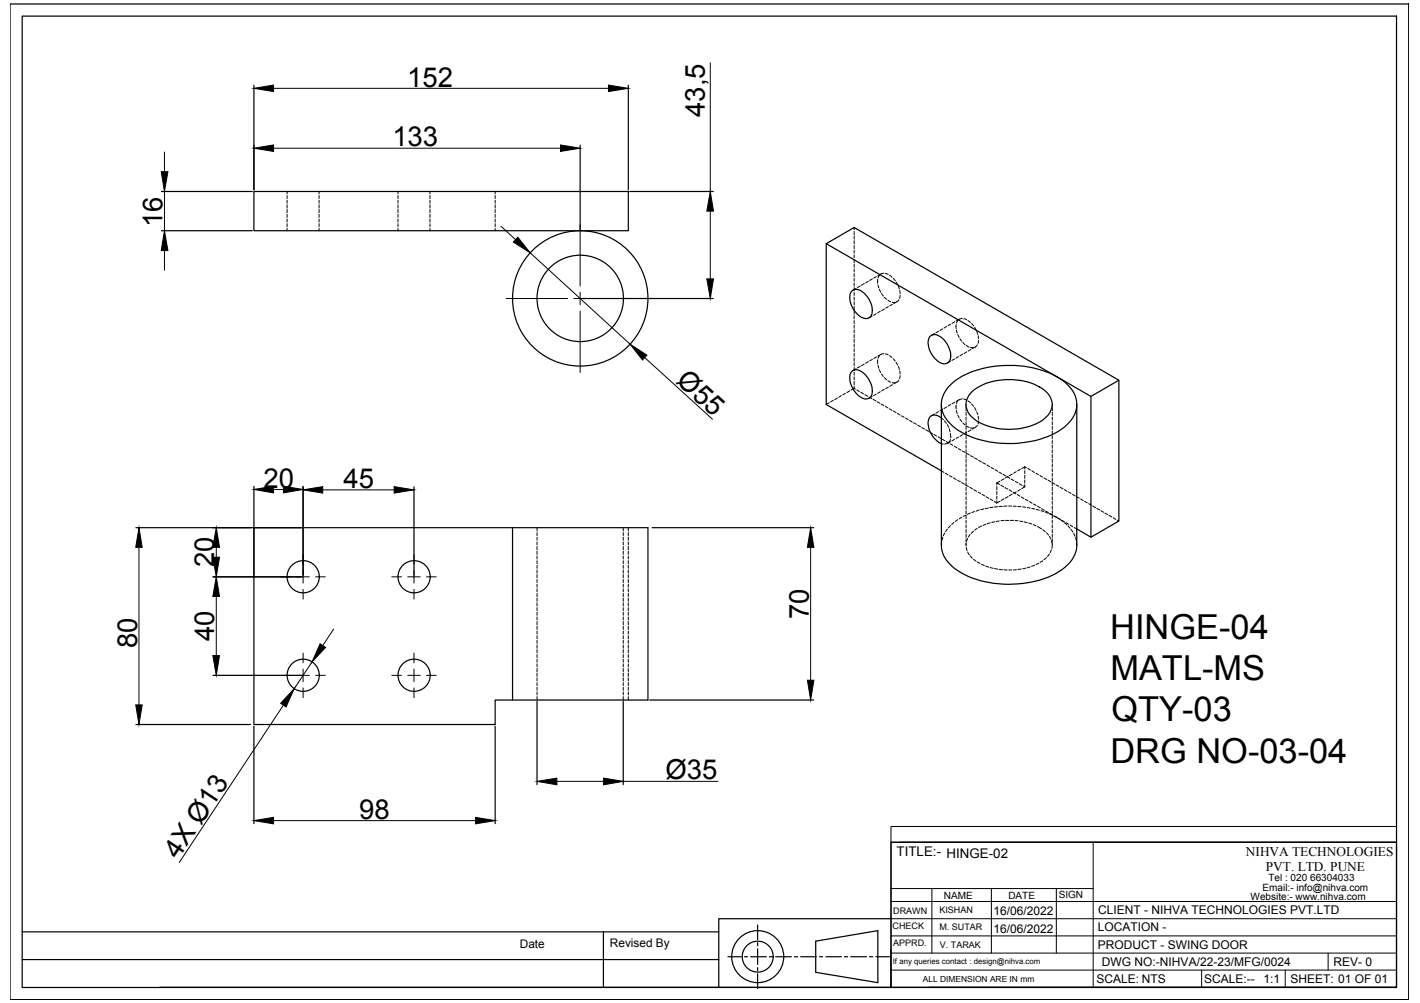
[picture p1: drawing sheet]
<svg xmlns="http://www.w3.org/2000/svg" width="297mm" height="210mm" viewBox="0 0 297 210" stroke-linecap="round" stroke-linejoin="round" font-family="sans-serif">
<!-- layer: 0 -->
<g fill="none" stroke="#000" stroke-width=".25">
<path d="M2.1 .8h292.6v208.4h-292.6zM4.6 3.4h287.5v203.3h-287.5zM53.1 17.9v21.8M131.4 17.9v21.8M121.4 30.4v17.6M33.8 48.3h19M33.8 40.1h19M53.1 40.1h78.3v8.2h-78.3zM131.7 40.1h17.5M172.8 51l5.9-3.4 55.3 32-5.8 3.4zM172.8 51v33.7l24.1 13.8M121.7 62.5h27.5"/>
<path d="M178.1 77.8a1.64 1.64 0 0 1 2.4 .1 4.8 4.8 0 0 1 1.8 4.9 1.56 1.56 0 0 1-2.5 .2 4.8 4.8 0 0 1-1.8-5zM178.1 61a1.8 1.8 0 0 1 2.7 .4 4.5 4.5 0 0 1 1.5 4.6 1.42 1.42 0 0 1-2.2 .4 4.7 4.7 0 0 1-2.1-5.2zM194.5 70.4a1.64 1.64 0 0 1 2.3 .2 5 5 0 0 1 2 4.6 1.52 1.52 0 0 1-2.6 .4 4.8 4.8 0 0 1-1.9-4.9zM234 79.6v29.4l-5.8 3.4v-29.4M196.9 87.4a1.55 1.55 0 0 0-2.6 .4 4.8 4.8 0 0 0 2.6 5M196.9 84.7v29.4a6.9 6.9 0 0 0 4.2 5.8 21.8 21.8 0 0 0 20.3-.2 6.8 6.8 0 0 0 3.8-5.6v-29.4M198.4 80.9a16.3 16.3 0 0 1 11-4.4 19.6 19.6 0 0 1 13.6 3.7 5.4 5.4 0 0 1 .2 8.6 16.7 16.7 0 0 1-10.4 4 20.5 20.5 0 0 1-13-3.2 6 6 0 0 1-2.8-6l.4-1.1zM203.3 82a13 13 0 0 1 11.6-2.1 7 7 0 0 1 5 3.8 3.9 3.9 0 0 1-1.9 4.3 13.5 13.5 0 0 1-14.3-.4 3.5 3.5 0 0 1-.4-5.6zM28.4 110.4h34.7M53.1 110.4h54.1v36.1h-3.6v5.1h-50.5zM53.1 101.8v18.6M63.4 101.8v18.6"/>
<path d="M86.6 101.9v18.5M107.2 110.4h28.3v36.1h-28.3M136.4 110.4h33.8M225.2 110.7l3 1.7M44.6 120.7h18.5M28.4 151.6h24M44.6 141.3h18.5M53.1 152v20.4M103.6 152v20.4M112.3 146.8v17.4M130.4 146.8v17.4M135.9 146.5h34.3"/>
<path d="M186.4 176.3h105.7v30.3h-105.7zM4.6 195h145.8M126.2 195v11.7M158.5 193.6v3M158.5 197.3v.6M158.5 198.6v3.2M170.6 197l13-2.2v10.8l-13-2.1zM186.4 192.3h-36v14.3h-117M4.6 200.8h145.8M150.4 206.6h36M152.3 200.2h2.8M155.7 200.2h.7"/>
<path d="M157 200.2h3.3M158.5 202.5v.6M158.5 203.8v3.1M160.9 200.2h.7M162.2 200.2h3.4M166.2 200.2h.7M167.5 200.2h3.3M171.4 200.2h.7M172.7 200.2h3.3M176.6 200.2h.7M178 200.2h3.3M181.9 200.2h.7"/>
<path d="M183.2 200.2h2.8M194.3 206.6h97.8"/>
<circle cx="121.4" cy="62.4" r="14.2"/>
<circle cx="121.4" cy="62.4" r="9"/>
<circle cx="63.4" cy="120.7" r="3.4"/>
<circle cx="86.6" cy="120.7" r="3.4"/>
<circle cx="63.4" cy="141.3" r="3.4"/>
<circle cx="86.6" cy="141.3" r="3.4"/>
<circle cx="158.5" cy="200.2" r="5.4"/>
<circle cx="158.5" cy="200.2" r="3.2"/>
</g>
<g fill="none" stroke="#000" stroke-width=".21">
<path d="M57.2 18.5h70.1M148.6 13.2v26.9M34.4 31.8v4.1M57.2 31h60M34.4 40.1v8.2M34.4 52.4v4.1M60.1 40.1v.5M60.1 40.9v.7M60.1 41.9v.6M60.1 42.9v.6M60.1 43.8v.7M60.1 44.9v.6"/>
<path d="M60.1 45.8v.7M60.1 46.8v.6M60.1 47.8v.5M66.7 40.1v.5M66.7 40.9v.7M66.7 41.9v.6M66.7 42.9v.6M66.7 43.8v.7M66.7 44.9v.6M66.7 45.8v.7M66.7 46.8v.6M66.7 47.8v.5"/>
<path d="M83.3 40.1v.5M83.3 40.9v.7M83.3 41.9v.6M83.3 42.9v.6M83.3 43.8v.7M83.3 44.9v.6M83.3 45.8v.7M83.3 46.8v.6M83.3 47.8v.5M89.9 40.1v.5M89.9 40.9v.7M89.9 41.9v.6"/>
<path d="M89.9 42.9v.6M89.9 43.8v.7M89.9 44.9v.6M89.9 45.8v.7M89.9 46.8v.6M89.9 47.8v.5M103.6 40.1v.5M103.6 40.9v.7M103.6 41.9v.6M103.6 42.9v.6M103.6 43.8v.7M103.6 44.9v.6"/>
<path d="M103.6 45.8v.7M103.6 46.8v.6M103.6 47.8v.5M104.8 47.4l3.1 2.8M110.9 52.9l20.9 19.1M121.4 47v12.8M148.6 44.2v14.2M178.7 47.6v.5M178.7 48.4v.7M178.7 49.4v.7M178.7 50.4v.6M178.7 51.4v.6"/>
<path d="M178.7 52.4v.6M178.7 53.3v.7M178.7 54.3v.7M178.7 55.3v.7M178.7 56.3v.6M178.7 57.3v.6M178.7 58.2v.7M178.7 59.2v.7M179.9 59.8l-.5 .4M180.8 59.3l-.6 .4M181.6 58.9l-.5 .3M182.5 58.4l-.6 .3"/>
<path d="M183.3 57.9l-.5 .3M183.6 58.4v.9M183.7 59.6l.1 .7M184 57.6l-.3 .6M184.9 57.2l-.5 .1-.8 .4M185.2 57.2l.6 .2M186.1 57.6l.5 .4M186.8 58.2l.5 .5M187.4 59l.4 .6M187.9 59.9l.2 .6M105.9 62.5h12.8M121.4 61.2v1.3h-1.4"/>
<path d="M121.4 65.1v12.9M122.7 62.5h-1.3v1.3M124 62.5h12.8M134.9 74.8l14.1 12.9M178.7 60.2v.7M178.7 61.2v.6M178.7 62.2v.6M178.7 63.1v.7M178.7 64.1v.7M178.7 65.1v.7M178.7 66.1v.6M178.7 67.1v.6"/>
<path d="M178.7 68.1v.6M178.7 69v.7M178.7 70v.7M178.7 71v.7M178.7 72v.6M178.7 73v.6M178.7 73.9v.7M178.7 74.9v.7M178.7 75.9v.7M178.7 76.9v.6M178.7 77.9v.6M178.7 78.9v.6"/>
<path d="M178.7 79.8v.7M179.1 60.4l-.7 .3M179.1 77.2l-.7 .3M179.9 76.7l-.5 .3M180.8 76.2l-.6 .3M181.6 75.7l-.5 .3M182.4 66.2l-.6 .3M182.5 75.2l-.6 .3M183.3 65.6l-.6 .4M183.3 74.7l-.5 .3M183.6 75.3v.8M183.7 76.4l.1 .7"/>
<path d="M183.9 60.6l.3 .6M183.9 77.4l.3 .6M184 74.4l-.3 .6M184.1 65.1l-.5 .4M184.3 74.2l-.7 .3M184.4 61.4l.4 .6M184.4 78.3l.4 .5M184.9 74l-.6 .2M185 62.2l.5 .4M185 79l.5 .5M185 64.7l-.6 .3M185.2 74.1l.6 .2"/>
<path d="M185.7 62.9l.6 .2M185.7 79.7l.6 .3M185.8 64.2l-.5 .3M186.1 74.5l.5 .3M186.6 63.3h.7M186.7 63.7l-.6 .3M186.8 75.1l.5 .5M187.4 75.8l.4 .6M187.6 80l-.6 .3M187.9 76.7l.2 .6M188 62.7l-1 .8M188 79.5l-.4 .5"/>
<path d="M188.2 60.8l.1 .7M188.2 77.6l.1 .7M188.3 61.8l-.1 .6M188.3 78.6l-.1 .6M195.5 69.8l-.7 .4M196.3 69.3l-.5 .3M197.2 68.8l-.6 .4M198 68.3l-.5 .4M198.8 75.6l-.6 .4M198.9 67.8l-.6 .3M199.7 75.1l-.6 .3M199.7 67.3l-.5 .4"/>
<path d="M200 67.9v.9M200.1 69.1l.1 .6M200.3 70l.3 .6M200.4 67l-.3 .6M200.5 74.6l-.5 .4M200.6 66.8l-.6 .4M200.8 70.9l.4 .5M201.3 66.7l-.7 .1M201.4 74.1l-.6 .4M201.4 71.7l.5 .4M201.6 66.7l.6 .2M202.1 72.3l.6 .3"/>
<path d="M202.2 73.6l-.5 .4M202.5 67.1l.5 .4M203 72.7h.7M203.1 73.1l-.6 .4M203.2 67.7l.5 .5M203.9 68.5l.3 .5M204 72.6l-.6 .4M204.3 69.3l.2 .7M204.5 72.2l-.5 .4M204.6 70.3l.1 .6M204.7 71.2l-.1 .7M173.5 84.3l-.7 .4"/>
<path d="M174.3 83.8l-.5 .3M175.2 83.3l-.6 .3M176 82.8l-.5 .3M176.9 82.3l-.6 .3M177.7 81.8l-.5 .4M178.7 81.3l.2 .1M178.7 81.3l-.7 .3M178.7 80.8v.5M179.2 81.6l.6 .3M180.1 82.1l.5 .3M180.9 82.6l.6 .3M181.8 83.1l.6 .3"/>
<path d="M182.4 83l-.6 .3M182.6 83.6l.6 .3M183.3 82.5l-.6 .3M183.5 84.1l.6 .3M184.1 82l-.5 .3M184.3 84.6l.6 .3M185 81.5l-.6 .3M185.2 85l.5 .4M185.8 81l-.5 .4M186 85.5l.6 .4M186.6 80.1h.7M186.7 80.5l-.6 .3"/>
<path d="M186.9 86l.5 .3M187.7 86.5l.6 .4M188.6 87l.5 .3M189.4 87.5l.6 .3M190.3 88l.5 .3M191.1 88.5l.6 .3M192 89l.6 .3M192.8 89.5l.6 .3M193.7 89.9l.6 .4M194.5 90.5l.6 .3M195.4 90.9l.5 .4M195.5 86.6l-.7 .4"/>
<path d="M196.2 91.4l.6 .4M196.3 86.1l-.5 .4M196.9 92.8l.4 .1M196.9 98.5l.6 .4M196.9 87.4l.4 .4M197.1 91.9l.5 .3M197.2 85.7l-.6 .3M197.6 88.1l.4 .5M197.8 99l.5 .4M197.9 92.4l.6 .3M198 85.2l-.5 .3M198.1 88.8l.3 .6"/>
<path d="M198.2 92.7l-.6 .2M198.6 89.7l.1 .7M198.6 99.6l.6 .3M198.8 90.7l.1 .9M198.8 92.9l.5 .3M198.8 92l-.3 .5M198.8 92.4l-.6 .4M198.9 84.7l-.6 .3M199.6 93.4l.6 .3M199.7 91.9l-.6 .4M199.7 84.2l-.5 .3M200 84.7v.9"/>
<path d="M200.1 85.9l.1 .7M200.3 86.9l.3 .5M200.4 83.8l-.3 .6M200.5 93.9l.5 .3M200.5 91.5l-.5 .3M200.6 83.6l-.6 .4M200.8 87.7l.4 .6M201.3 83.5l-.7 .2M201.3 94.4l.6 .3M201.4 91l-.6 .3M201.4 88.5l.5 .4M201.6 83.5l.6 .2"/>
<path d="M202.1 84.7v.3M202.1 85.3v.7M202.1 86.3v.6M202.1 87.3v.6M202.1 88.3v.6M202.1 89.2v.7M202.1 90.2v.7M202.1 91.2v.6M202.1 92.2v.6M202.1 93.2v.6M202.1 94.1v.7M202.1 95.1v.7"/>
<path d="M202.1 96.1v.7M202.1 97.1v.6M202.1 98.1v.6M202.1 99v.7M202.1 89.1l.6 .3M202.2 94.9l.6 .3M202.2 90.5l-.5 .3M202.5 83.9l.5 .4M203 89.6h.7M203 95.4l.6 .3M203.1 90l-.6 .3M203.2 84.5l.5 .5"/>
<path d="M203.9 85.3l.3 .6M203.9 95.8l.6 .4M204 89.4l-.6 .4M204.3 86.2l.2 .6M204.5 89l-.5 .4M204.6 87.1l.1 .6M204.7 88.1l-.1 .6M204.7 96.3l.6 .4M205.6 96.8l.5 .3M206.4 97.3l.6 .3M207.3 97.8l.5 .3M208.1 98.3l.6 .3"/>
<path d="M209 98.8l.5 .3M209.8 99.3l.6 .3M210.7 99.8l.5 .3M210.9 99.7l-.6 .3M211.7 99.2l-.6 .4M212.6 98.7l-.6 .3M213.4 98.2l-.5 .3M214.4 97.7l.3 .2M214.4 97.7l-.7 .4M214.4 97.7v.5M214.4 98.5v.6M214.4 99.5v.6"/>
<path d="M215 98l.5 .4M215.8 98.5l.6 .4M216.7 99l.5 .3M217.5 99.5l.6 .4M220.1 84.7v.3M220.1 85.3v.7M220.1 86.3v.6M220.1 87.3v.6M220.1 88.3v.6M220.1 89.2v.7M220.1 90.2v.7M220.1 91.2v.6"/>
<path d="M220.1 92.2v.6M220.1 93.2v.6M220.1 94.1v.7M220.1 95.1v.7M220.1 96.1v.7M220.1 97.1v.6M220.1 98.1v.6M220.1 99v.7M29.1 114.5v33M45.2 114.5v2.1M57.2 102.4h2.1M63.4 119.4v1.3h-1.3"/>
<path d="M63.4 116.1v2M67.5 102.5h15M86.6 119.4v1.3h-1.3M86.6 116.1v2M112.3 110.4v.7M112.3 111.4v.7M112.3 112.4v.7M112.3 113.4v.6M112.3 114.4v.6M112.3 115.3v.7M112.3 116.4v.6M112.3 117.3v.7"/>
<path d="M112.3 118.3v.6M112.3 119.3v.7M130.4 110.4v.7M130.4 111.4v.7M130.4 112.4v.7M130.4 113.4v.6M130.4 114.4v.6M130.4 115.3v.7M130.4 116.4v.6M130.4 117.3v.7M130.4 118.3v.6M130.4 119.3v.7"/>
<path d="M131.4 110.4v.7M131.4 111.4v.7M131.4 112.4v.7M131.4 113.4v.6M131.4 114.4v.6M131.4 115.3v.7M131.4 116.4v.6M131.4 117.3v.7M131.4 118.3v.6M131.4 119.3v.7M169.6 114.5v27.9M197 113.4l-.1 .7"/>
<path d="M197.2 112.4l-.2 .7M197.6 111.5l-.3 .6M198.2 110.7l-.4 .5M198.8 110l-.4 .5M199.5 100l.5 .4M199.5 109.3l-.4 .5M200.3 100.5l.6 .3M200.3 108.7l-.5 .4M201.2 101l.5 .3M201.2 108.2l-.6 .4M202 101.5l.6 .3M202 107.8l-.5 .3"/>
<path d="M202.1 100v.7M202.1 101v.7M202.1 102v.6M202.1 103v.6M202.1 104v.6M202.1 104.9v.7M202.1 105.9v.7M202.1 106.9v.7M202.1 107.9v.6M202.1 108.9v.6M202.1 109.8v.7M202.1 110.8v.7"/>
<path d="M202.1 111.8v.7M202.1 112.8v.6M202.1 113.8v.3M202.1 113.6v.6M202.1 114.6l.2 .6M202.4 112.7l-.2 .6M202.4 115.5l.4 .6M202.8 102l.6 .3M202.9 111.9l-.3 .5M202.9 116.3l.5 .5M203 107.4l-.7 .2M203.7 111.2l-.5 .4"/>
<path d="M203.7 117l.5 .4M203.7 102.5l.6 .3M203.9 107l-.6 .3M204.4 110.6l-.5 .3M204.4 117.6l.6 .3M204.6 103l.5 .3M204.8 106.8l-.6 .2M205.3 110.1l-.6 .3M205.3 118.1l.6 .2M205.4 103.4l.6 .4M205.8 106.5l-.7 .2M206.2 109.7l-.6 .3"/>
<path d="M206.2 118.5l.6 .2M206.3 104l.5 .3M206.7 106.3l-.6 .2M207.1 109.4l-.6 .2M207.1 118.8l.7 .1M207.1 104.4l.6 .4M207.7 106.2h-.7M208 104.9l.5 .4M208.1 119l.6 .1M208.1 109.2l-.6 .1M208.5 101.8v.7M208.5 102.8v.7"/>
<path d="M208.5 103.8v.7M208.5 104.8v.5M208.7 106l-.7 .1M209 109l-.6 .1M209 119.2h.7M209.1 101.4l-.6-.4v.5M209.2 104.9l-.7 .4M209.2 100.7l-.7 .3M209.4 101.5l.6 .4M209.7 105.9l-.7 .1M210 119.2l.7 .1M210 108.9l-.6 .1"/>
<path d="M210 104.4l-.5 .3M210 100.2l-.5 .3M210.2 102.1l.6 .2M210.3 108.9h.7M210.6 105.9h-.6M210.9 103.9l-.6 .4M211 105.9h.6M211 119.3h.7M211.1 102.5l.6 .4M211.3 108.9h.7M211.5 100.3l.6 .3M211.7 103.4l-.6 .3"/>
<path d="M211.9 105.9h.7M211.9 103l.6 .4M212.3 109h.7M212.4 100.7l.6 .4M212.6 102.9l-.6 .3M212.6 119.2l-.6 .1M212.8 103.5l.5 .3M212.9 106h.7M213.2 101.2l.6 .4M213.3 109l.6 .2M213.4 102.4l-.5 .4M213.6 119.1l-.6 .1"/>
<path d="M213.6 104l.6 .3M213.9 106.1l.6 .1M214.1 101.7l.3 .2M214.2 109.2l.7 .2M214.4 101.9l-.7 .4M214.4 100.4v.7M214.4 101.4v.5M214.5 104.5l.5 .3M214.6 118.9l-.7 .1M214.9 106.2l.6 .1M215.2 109.5l.6 .2M215.3 105l.6 .3"/>
<path d="M215.5 118.6l-.6 .2M215.8 106.4l.7 .1M216.1 109.8l.6 .3M216.2 105.5l.5 .3M216.4 118.3l-.6 .2M216.8 106.6l.6 .2M217 105.9l.6 .4M217 110.2l.9 .5M217.3 117.8l-.6 .3M217.7 106.9l.6 .2M217.9 106.5l.6 .3M218.1 117.3l-.5 .4"/>
<path d="M218.1 110.9l.5 .4M218.4 100l.6 .4M218.7 107.2l.6 .2M218.7 107l.6 .3M218.9 116.7l-.5 .4M218.9 111.5l.4 .5M219.2 100.5l.6 .3M219.5 115.9l-.4 .5M219.5 112.3l.3 .5M219.6 107.6l.6 .2M219.6 107.4l.6 .4M219.9 115l-.2 .6"/>
<path d="M219.9 113.1l.2 .7M220.1 101l.6 .3M220.1 113.8l-.1 1M220.1 100v.7M220.1 101v.7M220.1 102v.6M220.1 103v.6M220.1 104v.6M220.1 104.9v.7M220.1 105.9v.7M220.1 106.9v.7M220.1 107.9v.6"/>
<path d="M220.1 108.9v.6M220.1 109.8v.7M220.1 110.8v.7M220.1 111.8v.7M220.1 112.8v.6M220.4 107.9l.6 .3M220.5 108l1.1 .7M220.9 101.5l.6 .3M221.3 108.4l.6 .3M221.8 102l.6 .3M221.9 108.8l.5 .4M222.2 108.9l.5 .3"/>
<path d="M222.7 102.5l.5 .3M222.7 109.4l.5 .4M223 109.4l.5 .3M223.4 110.1l.4 .5M223.5 102.9l.6 .4M223.8 109.9l.6 .3M224.1 110.8l.3 .6M224.4 103.4l.5 .4M224.6 111.6l.3 .6M224.7 110.4l.5 .3M225 112.5l.2 .6M225.2 113.5v.6"/>
<path d="M225.2 104l.5 .3M226 104.4l.6 .4M226.9 104.9l.5 .3M227.7 105.4l.6 .3M228.6 105.9l.6 .3M229.4 106.4l.6 .3M230.3 106.9l.6 .3M231.1 107.4l.6 .3M232 107.9l.6 .3M232.9 108.4l.5 .3M233.7 108.9l.3 .1M45.2 124.8v12.4"/>
<path d="M58.7 120.7h2.1M63.4 123.3v2.1M63.4 136.7v2M64.7 120.7h-1.3v1.3M65.3 138.5l-3.8 5.6M66 120.7h2.1M69.8 131.6l-2.3 3.5M81.9 120.7h2.1M86.6 123.3v2.1M86.6 136.7v2M87.9 120.7h-1.3v1.3M89.2 120.7h2.1"/>
<path d="M112.3 120.3v.6M112.3 121.3v.6M112.3 122.2v.7M112.3 123.2v.7M112.3 124.2v.7M112.3 125.2v.6M112.3 126.1v.7M112.3 127.2v.6M112.3 128.1v.7M112.3 129.1v.6M112.3 130.1v.7M112.3 131v.7"/>
<path d="M112.3 132.1v.6M112.3 133v.7M112.3 134v.6M112.3 135v.7M112.3 136v.6M112.3 137v.6M112.3 138v.6M112.3 138.9v.7M112.3 139.9v.7M130.4 120.3v.6M130.4 121.3v.6M130.4 122.2v.7"/>
<path d="M130.4 123.2v.7M130.4 124.2v.7M130.4 125.2v.6M130.4 126.1v.7M130.4 127.2v.6M130.4 128.1v.7M130.4 129.1v.6M130.4 130.1v.7M130.4 131v.7M130.4 132.1v.6M130.4 133v.7M130.4 134v.6"/>
<path d="M130.4 135v.7M130.4 136v.6M130.4 137v.6M130.4 138v.6M130.4 138.9v.7M130.4 139.9v.7M131.4 120.3v.6M131.4 121.3v.6M131.4 122.2v.7M131.4 123.2v.7M131.4 124.2v.7M131.4 125.2v.6"/>
<path d="M131.4 126.1v.7M131.4 127.2v.6M131.4 128.1v.7M131.4 129.1v.6M131.4 130.1v.7M131.4 131v.7M131.4 132.1v.6M131.4 133v.7M131.4 134v.6M131.4 135v.7M131.4 136v.6M131.4 137v.6"/>
<path d="M131.4 138v.6M131.4 138.9v.7M131.4 139.9v.7M58.7 141.3h2.1M59.3 147.6l-21.8 32.9M63.4 140v1.3h-1.3M63.4 144v2M64.7 141.3h-1.3v1.3M66 141.3h2.1M81.9 141.3h2.1M86.6 140v1.3h-1.3M86.6 144v2"/>
<path d="M87.9 141.3h-1.3v1.3M89.2 141.3h2.1M112.3 140.9v.6M112.3 141.8v.7M112.3 142.9v.6M112.3 143.8v.7M112.3 144.8v.6M112.3 145.8v.7M130.4 140.9v.6M130.4 141.8v.7M130.4 142.9v.6M130.4 143.8v.7"/>
<path d="M130.4 144.8v.6M130.4 145.8v.7M131.4 140.9v.6M131.4 141.8v.7M131.4 142.9v.6M131.4 143.8v.7M131.4 144.8v.6M131.4 145.8v.7M57.2 171.7h42.3M116.5 163.5h9.8M130.4 163.5h19.8M186.4 173h105.7v3.3h-105.7z"/>
<path d="M186.4 176.3v30.3M188.2 176.3h103.9M228.7 176.3v30.3M186.4 199.5h105.7M186.4 195.9h105.7M186.4 192.3h105.7M186.4 188.7h105.7M186.4 186h42.3M194.9 186v13.5M207.4 186v13.5M221 186v13.5M277.8 199.5v3.5"/>
<path d="M186.4 203h105.7M251.4 203v3.6M268.8 203v3.6"/>
</g>
<g fill="#000" stroke="#000" stroke-width=".21">
<path d="M53.1 18.5l4.1-.7v1.4zM127.3 17.8l4.1 .7-4.1 .7zM33.7 35.9h1.4l-.7 4.2zM53.1 31l4.1-.7v1.4zM117.2 30.3l4.2 .7-4.2 .7zM34.4 48.3l.7 4.1h-1.4zM108.3 49.6l2.6 3.3-3.5-2.2zM147.9 58.4h1.4l-.7 4.1zM148.6 40.1l.7 4.1h-1.4zM131.8 72l3.5 2.3-.9 1zM29.1 110.4l.6 4.1h-1.3zM44.5 116.6h1.4l-.7 4.1z"/>
<path d="M45.2 110.4l.7 4.1h-1.4zM53.1 102.4l4.1-.6v1.4zM59.3 101.8l4.1 .6-4.1 .8zM63.4 102.5l4.1-.7v1.4zM82.5 101.8l4.1 .7-4.1 .7zM169.6 110.4l.7 4.1h-1.4zM45.2 120.7l.7 4.1h-1.4zM44.5 137.2h1.4l-.7 4.1zM67 134.7l1.1 .8-2.8 3zM28.4 147.5h1.3l-.6 4.1zM61.5 144.1l-1.7 3.8-1.1-.7zM168.9 142.4h1.4l-.7 4.1z"/>
<path d="M53.1 171.7l4.1-.6v1.3zM99.5 171.1l4.1 .6-4.1 .7zM112.3 163.5l4.2-.7v1.4zM126.3 162.8l4.1 .7-4.1 .7z"/>
</g>
<g font-size="7.2">
<text x="232.2" y="133.6">HINGE-04</text>
<text x="232.3" y="142.3">MATL-MS</text>
<text x="232.5" y="151">QTY-03</text>
<text x="232.3" y="159.7">DRG NO-03-04</text>
</g>
<g font-size="5.8">
<text x="85.2" y="18.1">152</text>
<text x="147.4" y="24.5" transform="rotate(-90 147.4 24.5)">43,5</text>
<text x="82.1" y="30.6">133</text>
<text x="34" y="47.6" transform="rotate(-90 34 47.6)">16</text>
<text x="141.3" y="80" transform="rotate(42 141.3 80)">Ø55</text>
<text x="55.1" y="102.1">20</text>
<text x="71.9" y="102.1">45</text>
<text x="44.8" y="118.7" transform="rotate(-90 44.8 118.7)">20</text>
<text x="169.2" y="129.5" transform="rotate(-90 169.2 129.5)">70</text>
<text x="28.7" y="135.7" transform="rotate(-90 28.7 135.7)">80</text>
<text x="44.8" y="134.1" transform="rotate(-90 44.8 134.1)">40</text>
<text x="139.2" y="163.1">Ø35</text>
<text x="75.1" y="171.4">98</text>
<text x="37.2" y="180" transform="rotate(-57 37.2 180)">4X Ø13</text>
</g>
<g font-size="2.8">
<text x="187.6" y="179.2">TITLE:- HINGE-02</text>
<text x="260.6" y="179.1">NIHVA TECHNOLOGIES</text>
<text x="264.8" y="182.3">PVT. LTD. PUNE</text>
</g>
<g font-size="2.5">
<text x="207.8" y="191.6">16/06/2022</text>
<text x="229.7" y="191.3">CLIENT - NIHVA TECHNOLOGIES PVT.LTD</text>
<text x="207.8" y="195.2">16/06/2022</text>
<text x="229.6" y="194.9">LOCATION -</text>
<text x="108.7" y="198.5">Date</text>
<text x="127.6" y="198.2">Revised By</text>
<text x="229.6" y="198.5">PRODUCT - SWING DOOR</text>
<text x="230.5" y="202.1">DWG NO:-NIHVA/22-23/MFG/0024</text>
<text x="279" y="202.1">REV- 0</text>
<text x="229.3" y="205.7">SCALE: NTS</text>
<text x="251.9" y="205.7">SCALE:--</text>
<text x="264.3" y="205.7">1:1</text>
<text x="269.9" y="205.7">SHEET: 01 OF 01</text>
</g>
<g font-size="2.1">
<text x="265.3" y="184.4">Tel : 020 66304033</text>
<text x="197.4" y="188.1">NAME</text>
<text x="210.9" y="188.2">DATE</text>
<text x="221.5" y="188">SIGN</text>
<text x="261.6" y="188.4">Website:- www.nihva.com</text>
<text x="264.1" y="186.5">Email:- info@nihva.com</text>
</g>
<g font-size="1.9">
<text x="186.8" y="191.2">DRAWN</text>
<text x="196.5" y="191.1">KISHAN</text>
<text x="186.7" y="194.4">CHECK</text>
<text x="186.8" y="198">APPRD.</text>
<text x="196.5" y="194.7">M. SUTAR</text>
<text x="196.6" y="198.3">V. TARAK</text>
</g>
<text font-size="1.8" x="193" y="205.4">ALL DIMENSION ARE IN mm</text>
<text font-size="1.6" x="186.8" y="201.7">If any queries contact : design@nihva.com</text>
</svg>
